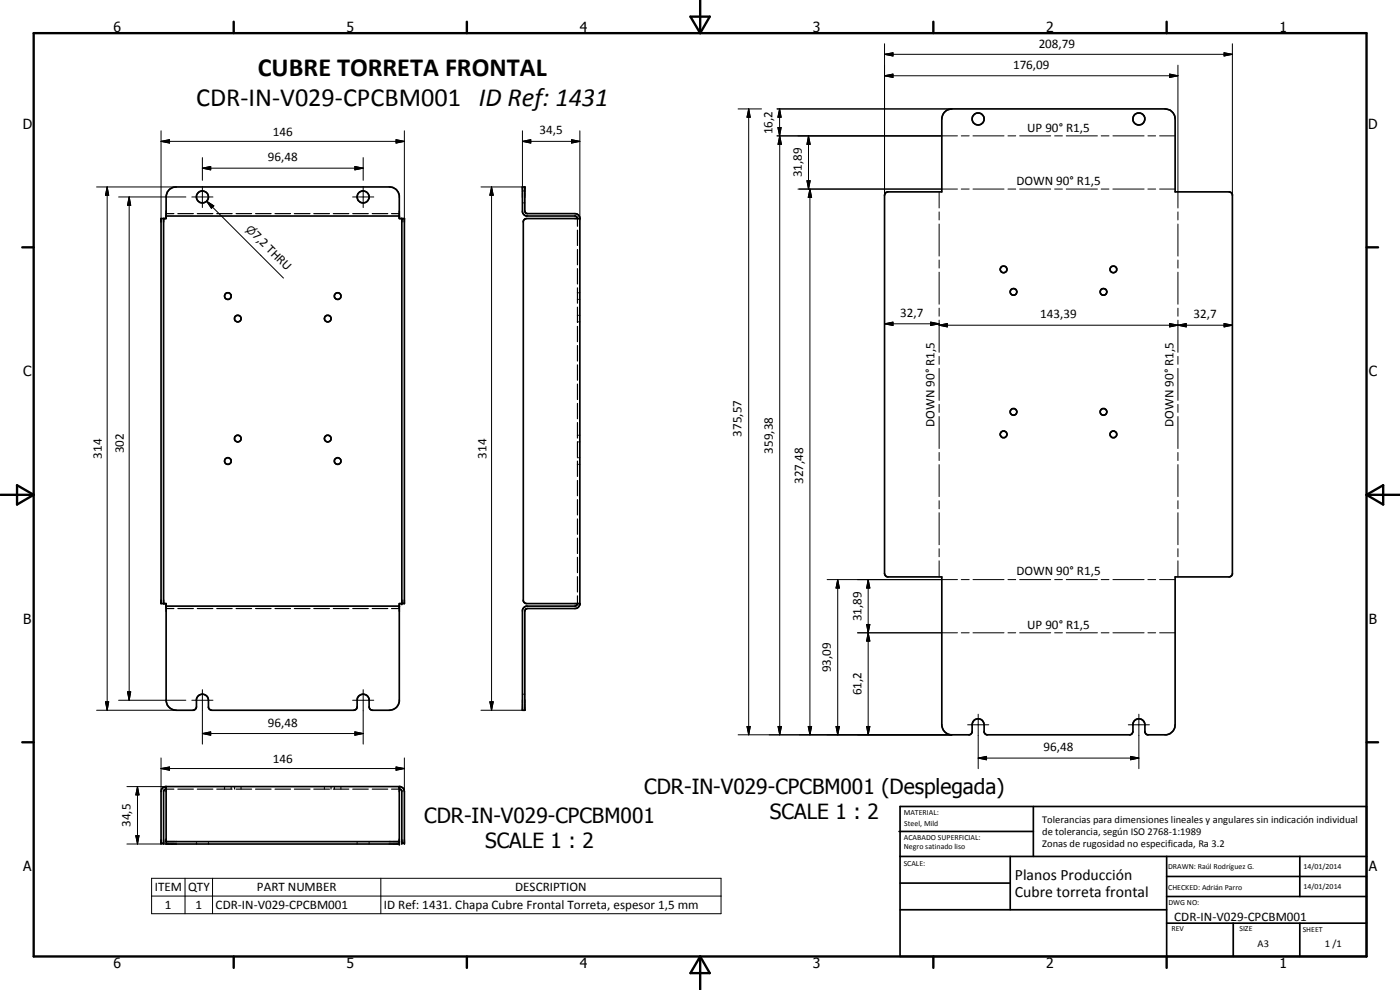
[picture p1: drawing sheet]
<svg xmlns="http://www.w3.org/2000/svg" width="420mm" height="297mm" viewBox="0 0 420 297" stroke-linecap="round" stroke-linejoin="round" font-family="sans-serif">
<g fill="none" stroke="#000" stroke-width=".51">
<path d="M283.5 33.6l.7-.5 1.5-.4h64a3 3 0 0 1 3 3v21.9h16.2l.6 .2 .4 .5v114l-.3 .4-.7 .4h-16.2v44.4a3 3 0 0 1-2.7 3l-5.8-.1-.6-.7v-2.2a1.81 1.81 0 0 0-1.7-1.8 1.81 1.81 0 0 0-1.9 1.5v2.5l-.8 .8h-43.1l-.8-.8v-2.2a1.8 1.8 0 0 0-1.8-1.8 1.8 1.8 0 0 0-1.8 1.8v2.2l-.7 .8h-5.7a3.1 3.1 0 0 1-2.7-3v-44.4h-16.1l-.8-.4-.2-.6v-113.5l.3-.8 .7-.2h16.1v-21.9l.3-1.2zM50.7 56.9l1-.6 1.2-.2h64a2.92 2.92 0 0 1 2.9 2.6v6.9h1.6v115.5h-1.6v29.4a3 3 0 0 1-2.9 2.6l-5.6-.1-.3-.3-.2-.6v-2.3a1.81 1.81 0 0 0-2-1.5 1.81 1.81 0 0 0-1.6 1.8v2a1 1 0 0 1-1 1h-42.7l-.7-.4-.2-.4v-2.2a1.82 1.82 0 0 0-1.7-1.8 1.82 1.82 0 0 0-1.9 1.5v2.3l-.6 .9-5.5 .1a3 3 0 0 1-3-3v-29h-1.6v-115.5h1.6v-6.5l.3-1.5zM49.1 65.6v115.5M49.9 64.8h69.9M120.6 65.6v115.5M173.3 65.6l-.1-.4-.7-.4-14.8-.1-.9-1.1v-7.5h.7v7.2l.4 .7 14.6 .1a1.51 1.51 0 0 1 1.5 1.2l-.1 116.4a1.49 1.49 0 0 1-1.4 .9h-14.2l-.7 .4-.1 30.1h-.7l.1-30.3 1.1-.9h14.5l.4-.2 .4-.6M174 65.6h-16l-.6 .2-.4 .6v113.9l.3 .4 .7 .4h16M49.9 181.9h69.9M49.9 236v17.2h69.9v-17.2M49.9 236.8l-.4 .1-.4 .6v15.5h-.8v-15.5l.3-.9 1-.6h70.6l.9 .6 .3 .9v15.5h-.8v-15.7l-.8-.5M49.9 252.5h69.9M269.8 249.5h40.3"/>
<path d="M270.1 242h140v45h-140zM270.1 257h140M303.2 257v16M310.1 242v15M350.1 257v30M390.1 257v12M270.1 265h33.1M270.1 273h80M350.1 277h60M350.1 269h60M350.1 263h60M370.1 277v10"/>
<path d="M390.1 277v10"/>
<circle cx="293.5" cy="35.7" r="1.8"/>
<circle cx="341.8" cy="35.7" r="1.79"/>
<circle cx="60.7" cy="59.1" r="1.79"/>
<circle cx="109" cy="59.1" r="1.8"/>
<circle cx="68.4" cy="88.8" r=".99"/>
<circle cx="71.4" cy="95.6" r="1"/>
<circle cx="98.4" cy="95.6" r="1"/>
<circle cx="101.3" cy="88.8" r="1"/>
<circle cx="301.2" cy="80.8" r="1.02"/>
<circle cx="304.2" cy="87.6" r=".99"/>
<circle cx="331.1" cy="87.6" r="1.01"/>
<circle cx="334.1" cy="80.8" r="1"/>
<circle cx="68.4" cy="138.3" r=".99"/>
<circle cx="71.4" cy="131.6" r="1"/>
<circle cx="98.4" cy="131.6" r="1"/>
<circle cx="101.3" cy="138.3" r=".99"/>
<circle cx="301.2" cy="130.3" r="1.01"/>
<circle cx="304.2" cy="123.6" r="1"/>
<circle cx="331.2" cy="123.6" r=".99"/>
<circle cx="334.1" cy="130.3" r="1"/>
</g>
<g fill="#000">
<circle cx="49.9" cy="64.8" r=".25"/>
<circle cx="119.8" cy="64.8" r=".25"/>
<circle cx="120.6" cy="65.6" r=".25"/>
<circle cx="174" cy="65.6" r=".25"/>
<circle cx="49.9" cy="181.9" r=".25"/>
<circle cx="119.8" cy="181.9" r=".25"/>
<circle cx="120.6" cy="181.1" r=".25"/>
<circle cx="174" cy="181.1" r=".25"/>
<circle cx="49.9" cy="236" r=".25"/>
<circle cx="119.8" cy="236" r=".25"/>
<circle cx="48.3" cy="253" r=".25"/>
<circle cx="49.1" cy="253" r=".25"/>
<circle cx="119.8" cy="252.5" r=".25"/>
<circle cx="119.8" cy="253.2" r=".25"/>
<circle cx="120.6" cy="253" r=".25"/>
<circle cx="121.4" cy="253" r=".25"/>
</g>
<g fill="none" stroke="#000" stroke-width=".35">
<path d="M156.8 57.3h.2M157.3 57.3h.2M49.9 64.1h2.3M53.4 64.1h4.6M59.2 64.1h4.7M65.1 64.1h4.6M70.9 64.1h4.6M76.7 64.1h4.7M82.5 64.1h4.7M88.3 64.1h4.7M94.2 64.1h4.7M100 64.1h4.7"/>
<path d="M105.9 64.1h4.6M111.7 64.1h4.7M117.5 64.1h2.3M156.8 60.9h.2M157.3 60.9h.2M173.3 65.6v2.3M173.3 69v4.7M173.3 74.8v4.7M173.3 80.6v4.6M173.3 86.4v4.6M173.3 92.2v4.6M173.3 97.9v4.6"/>
<path d="M173.3 89.8h.2M173.3 87.8h.2M173.3 96.6h.2M173.3 94.6h.2M173.8 89.8h.2M173.8 87.8h.2M173.8 96.6h.2M173.8 94.6h.2M173.3 103.7v4.6M173.3 109.5v4.6M173.3 115.2v4.7M173.3 121v4.6"/>
<path d="M173.3 126.8v4.6M173.3 138.3v4.7M173.3 139.3h.2M173.3 137.3h.2M173.3 130.6h.2M173.5 132.6h-.2v4.6M173.8 139.3h.2M173.8 137.3h.2M173.8 132.6h.2M173.8 130.6h.2M173.3 144.1v4.7M173.3 149.9v4.6"/>
<path d="M173.3 155.7v4.6M173.3 161.5v4.6M173.3 167.2v4.6M173.3 173v4.6M173.3 178.8v2.3M49.9 182.6h2.3M53.4 182.6h4.6M59.2 182.6h4.7M65.1 182.6h4.6M70.9 182.6h4.6M76.7 182.6h4.7M82.5 182.6h4.7"/>
<path d="M88.3 182.6h4.7M94.2 182.6h4.7M100 182.6h4.7M105.9 182.6h4.6M111.7 182.6h4.7M117.5 182.6h2.3M156.8 208.3h.2M157.3 208.3h.2M49.9 236.8h2.3M53.4 236.8h4.6M59.2 236.8h4.7M65.1 236.8h4.6"/>
<path d="M67.4 236v.3M67.4 236.5v.3M69.4 236v.3M69.4 236.5v.3M70.4 236v.3M70.4 236.5v.3M70.9 236.8h4.6M72.3 236v.3M72.3 236.5v.3M76.7 236.8h4.7M82.5 236.8h4.7M88.3 236.8h4.7"/>
<path d="M94.2 236.8h4.7M97.4 236v.3M97.4 236.5v.3M99.3 236v.3M99.3 236.5v.3M100 236.8h4.7M100.4 236v.3M100.4 236.5v.3M102.3 236v.3M102.3 236.5v.3M105.9 236.8h4.6M111.7 236.8h4.7"/>
<path d="M117.5 236.8h2.3M59 252.5v.2M59 253v.2M62.6 252.5v.2M62.6 253v.2M107.2 252.5v.2M107.2 253v.2M110.8 252.5v.2M110.8 253v.2"/>
</g>
<g fill="none" stroke="#000" stroke-width=".3">
<path d="M265.5 16.3l2.5-.5v1zM265.5 16.3h104.4M265.5 13.1v45.5M353.5 19.6v42.8M367.4 15.8l2.5 .5-2.5 .5zM369.9 13.1v45.5M48.3 39.2v27.4M121.4 39.2v27.4M156.8 39.2v16.9h-12.5M174 39.2v26.4M221.5 32.7h7M224.7 32.7l.5 2.5h-1z"/>
<path d="M224.7 32.7v187.8M233.2 32.7h52.5M233.5 38.3h.9l-.4 2.5zM234 32.7l.4 2.5h-.9zM234 32.7v8.1l.4-2.5h-.9l1 5h-1l.5-2.5v179.7M265.5 22.7l2.5-.5v1zM265.5 22.7h88M351 22.2l2.5 .5-2.5 .5zM29 56.1h23.9M32.2 56.1l.4 2.5h-.9zM32.2 56.1v157M35.6 59.1h20.2"/>
<path d="M38.8 59.1l.4 2.5h-.9zM38.8 59.1v151M48.3 42.4l2.6-.5v1zM48.3 42.4h73.1M57.6 59.1h6.3M60.7 50.5l2.5-.5v1zM60.7 47.3v6.8M60.7 55.9v6.4M60.7 50.5h48.3M105.8 59.1h6.4M106.5 50l2.5 .5-2.5 .5zM109 47.3v6.8"/>
<path d="M109 55.9v6.4M118.9 41.9l2.5 .5-2.5 .5zM147.5 56.1l.5 2.5h-1zM147.5 56.1v157M156.8 42.4l2.5-.5v1zM156.8 42.4h17.2M171.5 41.9l2.5 .5-2.5 .5zM233.2 40.8h54.1M234 40.8l.5 2.5h-1zM239.5 56.7h47.8M242.2 54.2h1l-.6 2.5zM242.6 40.8l.6 2.5h-1z"/>
<path d="M242.6 40.8v15.9M243.1 56.7l.5 2.5h-1zM243.1 56.7v163.8M281.8 57.6v4.8M288.5 56.7h2.4M288.5 40.8h2.4M292 56.7h9.3M292 40.8h9.3M302.5 56.7h2.3M302.5 40.8h2.3M306 56.7h9.3M306 40.8h9.3"/>
<path d="M316.5 56.7h2.3M316.5 40.8h2.3M320 56.7h9.3M320 40.8h9.3M330.5 56.7h2.3M330.5 40.8h2.3M334 56.7h9.4M334 40.8h9.4M344.5 56.7h2.3M344.5 40.8h2.3M348 56.7h4.7M348 40.8h4.7"/>
<path d="M62 60.4l2.2 1.4-.8 .7zM62 60.4l23.1 23M281.8 63.6v2.4M281.8 67.2v9.6M281.8 78v2.4M353.5 63.6v2.4M353.5 67.2v9.6M353.5 78v2.4M265.5 97.2l2.5-.6v1.1zM265.5 97.2h16.3M279.3 96.6l2.5 .6-2.5 .5zM281.8 97.6l2.5-.5v1z"/>
<path d="M281.8 81.7v9.6M281.8 92.5v2.4M281.8 96.1v9.6M281.8 97.6h88.1M351 97.1l2.5 .5-2.5 .5zM351 97.1l5 1v-1l-5 1zM353.5 97.6l2.5-.5v1zM353.5 81.7v9.6M353.5 92.5v2.4M353.5 96.1v9.6M367.4 97.1l2.5 .5-2.5 .5zM281.8 106.9v2.4"/>
<path d="M281.8 110.5v9.6M353.5 106.9v2.4M353.5 110.5v9.6M281.8 121.3v2.4M281.8 125v9.6M281.8 135.8v2.4M281.8 139.4v9.6M353.5 121.3v2.4M353.5 125v9.6M353.5 135.8v2.4M353.5 139.4v9.6M281.8 150.2v2.5"/>
<path d="M281.8 153.8v9.6M353.5 150.2v2.5M353.5 153.8v9.6M248.2 173.9h39.1M251.4 173.9l.5 2.5h-1zM251.4 173.9v46.6M260.6 173.9l.5 2.5h-1zM260.6 173.9v46.6M281.8 164.6v2.4M281.8 168.3v4.8M288.5 173.9h2.4M292 173.9h9.3"/>
<path d="M302.5 173.9h2.3M306 173.9h9.3M316.5 173.9h2.3M320 173.9h9.3M330.5 173.9h2.3M334 173.9h9.4M344.5 173.9h2.3M348 173.9h4.7M353.5 164.6v2.4M353.5 168.3v4.8M257.4 189.9h29.9M260.1 187.4h1l-.5 2.5z"/>
<path d="M260.6 189.9l.5 2.5h-1zM288.5 189.9h2.4M292 189.9h9.3M302.5 189.9h2.3M306 189.9h9.3M316.5 189.9h2.3M320 189.9h9.3M330.5 189.9h2.3M334 189.9h9.4M344.5 189.9h2.3M348 189.9h4.7M29 213.1h23.9"/>
<path d="M31.7 210.6h.9l-.4 2.5zM35.6 210.1h20.2M38.3 207.6h.9l-.4 2.5zM57.6 210.1h6.3M60.7 206.9v16.4M105.8 210.1h6.4M106.5 219.6l2.5 .5-2.5 .5zM109 206.9v16.4M144.3 213.1h12.5M147 210.6h1l-.5 2.5zM224.2 218h1l-.5 2.5zM233.5 218h1l-.5 2.5z"/>
<path d="M242.6 218h1l-.5 2.5zM250.9 218h1l-.5 2.5zM260.1 218h1l-.5 2.5zM290.4 217.5h6.3M293.6 214.3v16.3M338.6 217.5h6.4M341.8 214.3v16.3M38.1 236h11.8M41.3 236l.4 2.5h-.9zM41.3 236v17.2M48.3 230.6l2.6-.5v1zM48.3 227.4v10.1"/>
<path d="M48.3 230.6h73.1M60.7 220.1l2.5-.5v1zM60.7 220.1h48.3M118.9 230.1l2.5 .5-2.5 .5zM121.4 227.4v10.1M221.5 220.5h64.2M293.6 227.5l2.5-.6v1.1zM293.6 227.5h48.2M339.3 226.9l2.5 .6-2.5 .5zM38.1 253.2h14.8M40.8 250.7h.9l-.4 2.5zM45.5 263.5h170.9v10.7h-170.9z"/>
<path d="M45.5 268.9h170.9M55.5 263.5v10.7M63.8 263.5v10.7M114.3 263.5v10.7"/>
</g>
<g fill="none" stroke="#000" stroke-width=".71">
<path d="M10.1 9.9h400v277.1h-400zM70.1 6.5v3.4M140.1 6.5v3.4M207.2 5h5.8l-2.9 4.9zM210.1 0v9.9M280.1 6.5v3.4M350.1 6.5v3.4M6.7 74.2h3.4M410.1 74.2h3.5M.1 148.5h10M5.1 145.6l5 2.9-5 2.9zM410.1 148.5h10"/>
<path d="M410.1 148.5l5-2.9v5.8zM6.7 222.7h3.4M410.1 222.7h3.5M70.1 287v3.4M140.1 287v3.4M210.1 287v10M210.1 287l2.9 5h-5.8zM280.1 287v3.4M350.1 287v3.4"/>
</g>
<g fill="#000">
<path d="M265.5 16.3l2.5-.5v1zM367.4 15.8l2.5 .5-2.5 .5zM224.7 32.7l.5 2.5h-1zM233.5 38.3h.9l-.4 2.5zM234 32.7l.4 2.5h-.9zM265.5 22.7l2.5-.5v1zM351 22.2l2.5 .5-2.5 .5zM32.2 56.1l.4 2.5h-.9zM48.3 42.4l2.6-.5v1zM60.7 50.5l2.5-.5v1zM106.5 50l2.5 .5-2.5 .5zM118.9 41.9l2.5 .5-2.5 .5z"/>
<path d="M147.5 56.1l.5 2.5h-1zM156.8 42.4l2.5-.5v1zM171.5 41.9l2.5 .5-2.5 .5zM234 40.8l.5 2.5h-1zM242.2 54.2h1l-.6 2.5zM242.6 40.8l.6 2.5h-1zM243.1 56.7l.5 2.5h-1zM38.8 59.1l.4 2.5h-.9zM62 60.4l2.2 1.4-.8 .7zM265.5 97.2l2.5-.6v1.1zM279.3 96.6l2.5 .6-2.5 .5zM281.8 97.6l2.5-.5v1z"/>
<path d="M351 97.1l2.5 .5-2.5 .5zM353.5 97.6l2.5-.5v1zM367.4 97.1l2.5 .5-2.5 .5zM251.4 173.9l.5 2.5h-1zM260.6 173.9l.5 2.5h-1zM260.1 187.4h1l-.5 2.5zM260.6 189.9l.5 2.5h-1zM31.7 210.6h.9l-.4 2.5zM38.3 207.6h.9l-.4 2.5zM60.7 220.1l2.5-.5v1zM147 210.6h1l-.5 2.5zM224.2 218h1l-.5 2.5z"/>
<path d="M233.5 218h1l-.5 2.5zM242.6 218h1l-.5 2.5zM250.9 218h1l-.5 2.5zM260.1 218h1l-.5 2.5zM41.3 236l.4 2.5h-.9zM48.3 230.6l2.6-.5v1zM106.5 219.6l2.5 .5-2.5 .5zM118.9 230.1l2.5 .5-2.5 .5zM293.6 227.5l2.5-.6v1.1zM339.3 226.9l2.5 .6-2.5 .5zM40.8 250.7h.9l-.4 2.5z"/>
</g>
<g font-size="7.9">
<text x="77.3" y="22.9">CUBRE TORRETA FRONTAL</text>
<text x="58.9" y="31.9">CDR-IN-V029-CPCBM001 ID Ref: 1431</text>
</g>
<g font-size="6.3">
<text x="193.4" y="238.2">CDR-IN-V029-CPCBM001 (Desplegada)</text>
<text x="231.1" y="245.7">SCALE 1 : 2</text>
<text x="127.3" y="246.9">CDR-IN-V029-CPCBM001</text>
<text x="145.6" y="254.4">SCALE 1 : 2</text>
</g>
<g font-size="4.7">
<text x="304.6" y="263.9">Planos Producción</text>
<text x="304.6" y="269.3">Cubre torreta frontal</text>
</g>
<g font-size="4.2">
<text x="34" y="9.6">6</text>
<text x="104" y="9.6">5</text>
<text x="174" y="9.6">4</text>
<text x="244" y="9.6">3</text>
<text x="314" y="9.6">2</text>
<text x="384" y="9.6">1</text>
<text x="6.8" y="38.7">D</text>
<text x="410.6" y="38.7">D</text>
<text x="7" y="112.9">C</text>
<text x="410.8" y="112.9">C</text>
<text x="7" y="187.1">B</text>
<text x="410.8" y="187.1">B</text>
<text x="7" y="261.4">A</text>
<text x="410.8" y="261.4">A</text>
<text x="34" y="290.4">6</text>
<text x="104" y="290.4">5</text>
<text x="174" y="290.4">4</text>
<text x="244" y="290.4">3</text>
<text x="314" y="290.4">2</text>
<text x="384" y="290.4">1</text>
</g>
<g font-size="3.9">
<text x="311.7" y="14.3">208,79</text>
<text x="304" y="20.7">176,09</text>
<text x="81.9" y="40.9">146</text>
<text x="162" y="40.3">34,5</text>
<text x="231.8" y="40.3" transform="rotate(-90 231.8 40.3)">16,2</text>
<text x="308.3" y="39.5">UP 90° R1,5</text>
<text x="80.4" y="48.4">96,48</text>
<text x="240.6" y="53.3" transform="rotate(-90 240.6 53.3)">31,89</text>
<text x="305" y="55.5">DOWN 90° R1,5</text>
<text x="75.6" y="70.9" transform="rotate(45 75.6 70.9)">7,2 THRU</text>
<text x="270.2" y="95.1">32,7</text>
<text x="312.2" y="95.5">143,39</text>
<text x="358.2" y="95.5">32,7</text>
<text x="222.6" y="131" transform="rotate(-90 222.6 131)">375,57</text>
<text x="280.5" y="128" transform="rotate(-90 280.5 128)">DOWN 90° R1,5</text>
<text x="352.2" y="128" transform="rotate(-90 352.2 128)">DOWN 90° R1,5</text>
<text x="30.6" y="137.6" transform="rotate(-90 30.6 137.6)">314</text>
<text x="37.2" y="136.1" transform="rotate(-90 37.2 136.1)">302</text>
<text x="146" y="137.6" transform="rotate(-90 146 137.6)">314</text>
<text x="231.9" y="136.1" transform="rotate(-90 231.9 136.1)">359,38</text>
<text x="241" y="145.2" transform="rotate(-90 241 145.2)">327,48</text>
<text x="305" y="172.6">DOWN 90° R1,5</text>
<text x="258.5" y="186.4" transform="rotate(-90 258.5 186.4)">31,89</text>
<text x="308.3" y="188.6">UP 90° R1,5</text>
<text x="249.3" y="201.7" transform="rotate(-90 249.3 201.7)">93,09</text>
<text x="258.5" y="208.7" transform="rotate(-90 258.5 208.7)">61,2</text>
<text x="80.4" y="218">96,48</text>
<text x="313.2" y="225.4">96,48</text>
<text x="81.9" y="229">146</text>
<text x="39.2" y="248.1" transform="rotate(-90 39.2 248.1)">34,5</text>
<text x="46.4" y="267.5">ITEM</text>
<text x="56.5" y="267.5">QTY</text>
<text x="77.1" y="267.5">PART NUMBER</text>
<text x="154.6" y="267.5">DESCRIPTION</text>
<text x="49.5" y="272.8">1</text>
<text x="58.7" y="272.8">1</text>
<text x="64.7" y="272.8">CDR-IN-V029-CPCBM001</text>
<text x="115.2" y="272.8">ID Ref: 1431. Chapa Cubre Frontal Torreta, espesor 1,5 mm</text>
<text x="352.4" y="276.3">CDR-IN-V029-CPCBM001</text>
</g>
<text font-size="3.3" x="73.6" y="68.9" transform="rotate(45 73.6 68.9)">n</text>
<g font-size="3.1">
<text x="312.7" y="246.8">Tolerancias para dimensiones lineales y angulares sin indicación individual</text>
<text x="312.7" y="250.4">de tolerancia, según ISO 2768-1:1989</text>
<text x="312.7" y="254">Zonas de rugosidad no especificada, Ra 3.2</text>
<text x="377.4" y="284.1">A3</text>
<text x="397.6" y="284.2">1 /1</text>
</g>
<g font-size="2.4">
<text x="271.2" y="244.4">MATERIAL:</text>
<text x="271.3" y="252">ACABADO SUPERFICIAL:</text>
<text x="271.4" y="247.9">Steel, Mild</text>
<text x="271.3" y="254.6">Negro satinado liso</text>
<text x="271.2" y="259.7">SCALE:</text>
<text x="350.6" y="260.8">DRAWN: Raúl Rodríguez G.</text>
<text x="391.2" y="260.6">14/01/2014</text>
<text x="350.6" y="267.1">CHECKED: Adrián Parro</text>
<text x="391.2" y="266.7">14/01/2014</text>
<text x="350.6" y="271.4">DWG NO:</text>
<text x="351.6" y="279.3">REV</text>
<text x="372" y="279.4">SIZE</text>
<text x="391" y="279.6">SHEET</text>
</g>
</svg>
